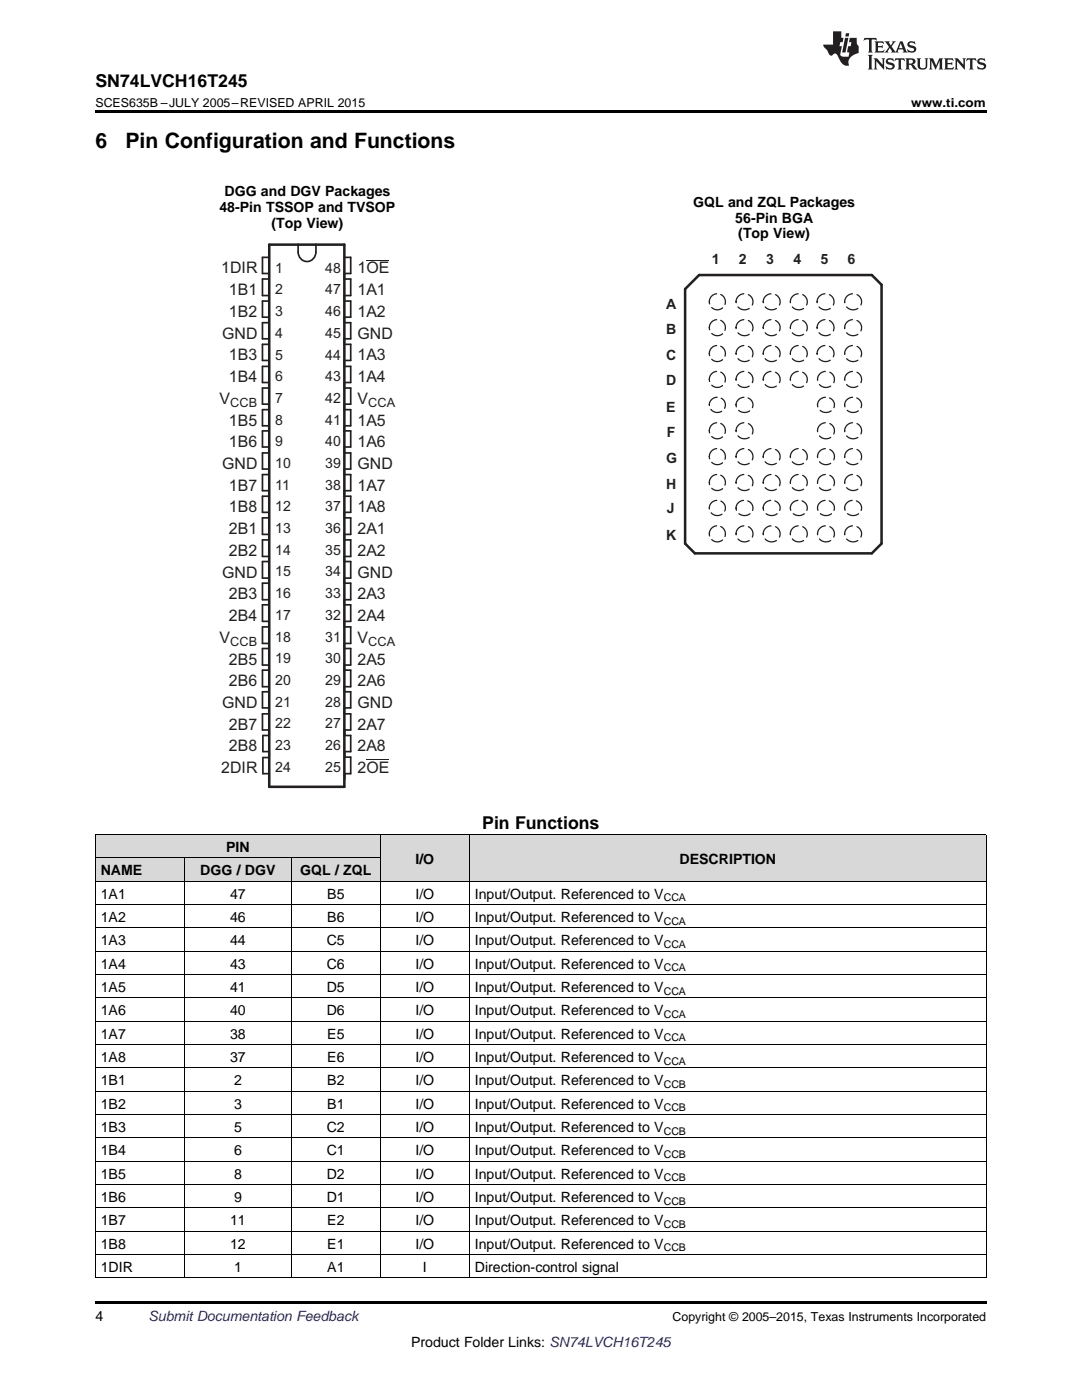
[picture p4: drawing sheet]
<svg xmlns="http://www.w3.org/2000/svg" width="216mm" height="279mm" viewBox="0 0 216 279" stroke-linecap="round" stroke-linejoin="round" font-family="sans-serif">
<g fill="#d8d8d8">
<path d="M19 171.3h17.8v4.6h-17.8z"/>
<path d="M36.8 171.3h21.3v4.6h-21.3z"/>
<path d="M58.1 171.3h17.8v4.6h-17.8z"/>
<path d="M75.9 166.6h17.8v9.3h-17.8z"/>
<path d="M93.7 166.6h103.1v9.3h-103.1z"/>
<path d="M19 166.6h17.8v4.7h-17.8z"/>
<path d="M36.8 166.6h21.3v4.7h-21.3z"/>
<path d="M58.1 166.6h17.8v4.7h-17.8z"/>
</g>
<path d="M19 22h177.8v.5h-177.8zM19 259.7h177.8v.5h-177.8z" fill="#000"/>
<g fill="none" stroke="#000" stroke-width=".2">
<path d="M19 166.6h177.8v88.5M19 175.9h177.8M19 171.2h56.9M19.1 166.6v88.5M36.8 171.2v83.9M58.1 171.2v83.9M75.9 166.6v88.5M93.6 166.6v88.5M19 199.2h177.8M19 194.5h177.8M19 189.8h177.8M19 185.2h177.8"/>
<path d="M19 180.5h177.8M19 217.8h177.8M19 213.1h177.8M19 208.5h177.8M19 203.8h177.8M19 236.4h177.8M19 231.8h177.8M19 227.1h177.8M19 222.4h177.8M19 255h177.8M19 250.4h177.8M19 245.7h177.8"/>
<path d="M19 241.1h177.8"/>
</g>
<path d="M53.6 51.4h-1.2v3.2h1.2v1.1h-1.2v3.3h1.2v1.1h-1.2v3.2h1.2v1.1h-1.2v3.2h1.2v1.1h-1.2v3.2h1.2v1.2h-1.2v3.2h1.2v1.1h-1.2v3.3h1.2v1.1h-1.2v3.2h1.2v1.1M59.5 48.7a3 3 0 0 0 .9 3.2 1.78 1.78 0 0 0 2.6-1.6v-1.6M68.7 51.4h1.3v3.2h-1.3v1.1h1.3v3.3h-1.3v1.1h1.3v3.2h-1.3v1.1h1.3v3.2h-1.3v1.1h1.3v3.2h-1.3v1.2h1.3v3.2h-1.3v1.1h1.3v3.3h-1.3v1.1h1.3v3.2h-1.3v1.1M53.6 86h-1.2v3.2h1.2v1.2h-1.2v3.2h1.2v1.1h-1.2v3.2h1.2v1.1h-1.2v3.2h1.2v1.1h-1.2v3.4h1.2v1.1h-1.2v3.3h1.2v1h-1.2v3.3h1.2v1h-1.2v3.3h1.2v1h-1.2v3.3h1.2v1.1h-1.2v3.3h1.2v1h-1.2v3.3h1.2v1h-1.2v3.3h1.2v1.1h-1.2v3.2h1.2v1.2h-1.2v3.2h1.2v1.1M68.7 86h1.3v3.2h-1.3v1.2h1.3v3.2h-1.3v1.1h1.3v3.2h-1.3v1.1h1.3v3.2h-1.3v1.1h1.3v3.4h-1.3v1.1h1.3v3.3h-1.3v1h1.3v3.3h-1.3v1h1.3v3.3h-1.3v1h1.3v3.3h-1.3v1.1h1.3v3.3h-1.3v1h1.3v3.3h-1.3v1h1.3v3.3h-1.3v1.1h1.3v3.2h-1.3v1.2h1.3v3.2h-1.3v1.1M53.7 145.7v1.1h-1.2v3.2h1.2v1.2h-1.2v3.2h1.2v1.1M68.8 145.6v1.2h1.2v3.2h-1.2v1.1h1.2v3.3h-1.2v1.1" fill="none" stroke="#231f20" stroke-width=".34"/>
<path d="M53.7 48.8h15v108.2h-15zM139.5 54.9h34.5l1.9 1.9v51.7l-1.9 1.9h-35.3l-2-1.9v-50.8z" fill="none" stroke="#231f20" stroke-width=".51"/>
<path d="M73.1 52h4.6M73.1 151.6h4.6" fill="none" stroke="#231f20" stroke-width=".2"/>
<g fill="none" stroke="#231f20" stroke-width=".25" stroke-dasharray="2.4 .8">
<path d="M147.4 79.7a1.6 1.6 0 0 1 2.3 0 1.6 1.6 0 0 1-.2 2.4 1.59 1.59 0 0 1-2.2-.2 1.59 1.59 0 0 1 .1-2.2zM163.6 79.7a1.6 1.6 0 0 1 2.4 0 1.6 1.6 0 0 1-.2 2.4 1.59 1.59 0 0 1-2.2-.2 1.59 1.59 0 0 1 0-2.2zM169.1 79.7a1.6 1.6 0 0 1 2.3 0 1.6 1.6 0 0 1-.2 2.4 1.59 1.59 0 0 1-2.2-.2 1.59 1.59 0 0 1 .1-2.2zM147.4 100.3a1.6 1.6 0 0 1 2.3 0 1.6 1.6 0 0 1-.2 2.3 1.59 1.59 0 0 1-2.2-.1 1.59 1.59 0 0 1 .1-2.2zM152.8 100.3a1.6 1.6 0 0 1 2.4 0 1.6 1.6 0 0 1-.3 2.3 1.59 1.59 0 0 1-2.1-.1 1.59 1.59 0 0 1 0-2.2zM158.2 100.3a1.6 1.6 0 0 1 2.4 0 1.6 1.6 0 0 1-.3 2.3 1.59 1.59 0 0 1-2.1-.1 1.59 1.59 0 0 1 0-2.2zM163.6 100.3a1.6 1.6 0 0 1 2.4 0 1.6 1.6 0 0 1-.2 2.3 1.59 1.59 0 0 1-2.2-.1 1.59 1.59 0 0 1 0-2.2zM169 100.3a1.6 1.6 0 0 1 2.4 0 1.6 1.6 0 0 1-.2 2.3 1.59 1.59 0 0 1-2.2-.1 1.59 1.59 0 0 1 0-2.2z"/>
<circle cx="143.1" cy="70.6" r="1.61"/>
<circle cx="143.1" cy="60.2" r="1.61"/>
<circle cx="143.1" cy="65.4" r="1.61"/>
<circle cx="143.1" cy="75.7" r="1.61"/>
<circle cx="143.1" cy="80.8" r="1.57"/>
<circle cx="143.1" cy="96.3" r="1.61"/>
<circle cx="143.1" cy="91.1" r="1.61"/>
<circle cx="143.1" cy="86" r="1.61"/>
<circle cx="143.1" cy="101.4" r="1.57"/>
<circle cx="143.1" cy="106.5" r="1.61"/>
</g>
<g fill="none" stroke="#231f20" stroke-width=".25" stroke-dasharray="2.5 .9">
<circle cx="148.5" cy="70.6" r="1.65"/>
<circle cx="148.5" cy="65.4" r="1.65"/>
<circle cx="148.5" cy="60.2" r="1.65"/>
<circle cx="148.5" cy="75.7" r="1.65"/>
<circle cx="153.9" cy="70.6" r="1.65"/>
<circle cx="153.9" cy="65.4" r="1.65"/>
<circle cx="153.9" cy="60.2" r="1.65"/>
<circle cx="153.9" cy="75.7" r="1.65"/>
<circle cx="159.4" cy="70.6" r="1.65"/>
<circle cx="159.4" cy="65.4" r="1.65"/>
<circle cx="159.4" cy="60.2" r="1.65"/>
<circle cx="159.4" cy="75.7" r="1.65"/>
<circle cx="164.7" cy="70.6" r="1.65"/>
<circle cx="164.7" cy="65.4" r="1.65"/>
<circle cx="164.7" cy="60.2" r="1.65"/>
<circle cx="164.8" cy="75.7" r="1.65"/>
<circle cx="170.2" cy="70.6" r="1.65"/>
<circle cx="170.2" cy="65.4" r="1.65"/>
<circle cx="170.2" cy="60.2" r="1.65"/>
<circle cx="170.2" cy="75.7" r="1.65"/>
<circle cx="148.5" cy="96.3" r="1.65"/>
<circle cx="148.5" cy="91.1" r="1.65"/>
<circle cx="148.5" cy="86" r="1.65"/>
<circle cx="153.9" cy="96.3" r="1.65"/>
<circle cx="153.9" cy="91.1" r="1.65"/>
<circle cx="159.4" cy="96.3" r="1.65"/>
<circle cx="159.4" cy="91.1" r="1.65"/>
<circle cx="164.8" cy="96.3" r="1.65"/>
<circle cx="164.8" cy="91.1" r="1.65"/>
<circle cx="164.8" cy="86" r="1.65"/>
<circle cx="170.2" cy="96.3" r="1.65"/>
<circle cx="170.2" cy="91.1" r="1.65"/>
<circle cx="170.2" cy="86" r="1.65"/>
<circle cx="148.5" cy="106.5" r="1.65"/>
<circle cx="153.9" cy="106.5" r="1.65"/>
<circle cx="159.4" cy="106.5" r="1.65"/>
<circle cx="164.8" cy="106.5" r="1.65"/>
<circle cx="170.2" cy="106.5" r="1.65"/>
</g>
<g fill="#231f20">
<path d="M172.5 7.6l-.1 .5 .4-.2h.6v.1v2.1l-.2 .4h.9l-.2-.4v-2.1l.1-.1h.5l.5 .2-.2-.5zM174.5 8.3l.2 .3v1.5l-.2 .4h1.8l.2-.6a1.04 1.04 0 0 1-1.3 .2v-.7h.6l.3 .2v-.6l-.3 .2h-.6v-.6l.8-.1 .4 .3-.2-.5zM176.5 8.3l.9 1.1-.9 1.1h.8l-.2-.2 .4-.7 .5 .7-.2 .2h1.5l-.2-.2 .2-.4h.9l.1 .4-.2 .2h1l-.3-.3-.7-1.9h-.5l-.9 2-.8-1 .9-1h-.8l.1 .3-.4 .5-.3-.6 .1-.2zM179.7 8.6l.4 1h-.7zM181.3 8.4a.63 .63 0 0 0-.2 .7 .63 .63 0 0 0 .6 .4l.6 .2 .1 .2a.75 .75 0 0 1-.7 .4 .75 .75 0 0 1-.6-.5l.1 .7 .1-.1a1.11 1.11 0 0 0 1.5-.6 1.13 1.13 0 0 0-1.2-.8l-.1-.4a1.04 1.04 0 0 1 1.2 .2l-.2-.5-.2 .1-.4-.2zM173.2 10.9l.2 .4v2.2l-.2 .4h1l-.3-.4v-2.2l.3-.4zM174.3 11.6l.3 .4v1.5l-.3 .4h.8l-.2-.4v-1.3l1.5 1.7v-1.9l.2-.4h-.7l.2 .4v.9l-1.1-1.3zM177 11.8a.62 .62 0 0 0-.2 .7 .62 .62 0 0 0 .6 .4l.6 .1 .1 .3a.76 .76 0 0 1-.7 .3 .76 .76 0 0 1-.7-.4l.2 .7 .1-.1a1.11 1.11 0 0 0 1.5-.6 1.13 1.13 0 0 0-1.2-.8l-.1-.4a1.04 1.04 0 0 1 1.2 .2l-.2-.6-.2 .1-.5-.1zM178.7 11.6l-.2 .6a.61 .61 0 0 1 .8-.3v1.6l-.2 .4h.9l-.2-.4v-1.6a.63 .63 0 0 1 .7 .3l-.1-.6zM180.6 11.6l.3 .4v1.5l-.3 .4h1l-.2-.2-.1-.8 .6 .2a.76 .76 0 0 0 1.2 .7l-1-1a.58 .58 0 0 0 .6-.5 .58 .58 0 0 0-.5-.6zM181.4 11.9h.1a.45 .45 0 0 1 .5 .1 .45 .45 0 0 1 .1 .5l-.8 .2zM182.9 11.6l.2 .2a2.17 2.17 0 0 0 .3 1.9 .99 .99 0 0 0 1.6-.6v-1.1l.2-.4h-.7l.2 .2a1.92 1.92 0 0 1-.2 1.8 .6 .6 0 0 1-.9-.5v-1.1l.2-.4zM185.4 11.6l.2 .4v1.5l-.2 .4h.7l-.2-.4v-1.4l.8 1.8 .8-1.8v1.4l-.2 .4h.9l-.2-.4v-1.5l.2-.4h-.8l-.6 1.5-.6-1.5zM188.4 11.6l.2 .4v1.5l-.2 .4h1.8l.1-.6a1.04 1.04 0 0 1-1.2 .1v-.6h.5l.4 .2v-.6l-.4 .2h-.5v-.7h.8l.3 .3-.1-.6zM190.5 11.6l.2 .4v1.5l-.2 .4h.7l-.2-.4v-1.3l1.5 1.7v-1.9l.2-.4h-.7l.2 .4v.9l-1.1-1.3zM192.9 11.6l-.1 .6a.61 .61 0 0 1 .7-.3l.1 1.6-.3 .4h1l-.3-.4 .1-1.6a.63 .63 0 0 1 .7 .3l-.1-.6zM195.2 11.8a.62 .62 0 0 0-.2 .7 .62 .62 0 0 0 .6 .4l.6 .1 .1 .3a.76 .76 0 0 1-.7 .3 .76 .76 0 0 1-.6-.4l.1 .7 .1-.1a1.11 1.11 0 0 0 1.6-.6 1.13 1.13 0 0 0-1.3-.8l-.1-.4a1.04 1.04 0 0 1 1.2 .2l-.1-.6-.2 .1-.5-.1z"/>
<path d="M166.2 6.3v2.6h-1.9v.4l.8 .9a.91 .91 0 0 0 1 .8 .56 .56 0 0 1 .5-.3 .56 .56 0 0 1 .5 .3l.4 .8a1.53 1.53 0 0 0 1.9 1.2 1.54 1.54 0 0 1 1-2.1l.9-.3v-1.4a1.52 1.52 0 0 1-.4-1.6h-1.3l-.2 .8h.5l-.2 .8h-.5l-.1 1v.2l.4 .1-.2 .8a1.93 1.93 0 0 1-1.6-.3l.3-1.8h-.5l.2-.8h.4l.2-.8h-.4v-1.3zM168.6 7.6l-.6 2.9h.7l.6-2.9zM168.8 6.6l-.1 .7h.6l.2-.7z"/>
</g>
<g font-size="4.2">
<text x="19" y="29.6">6</text>
<text x="25" y="29.6">Pin Configuration and Functions</text>
</g>
<g font-size="3.5">
<text x="19" y="17.3">SN74LVCH16T245</text>
<text x="96.2" y="165.3">Pin Functions</text>
</g>
<g font-size="3.2" fill="#231f20">
<text x="44.2" y="54.6">1DIR</text>
<text x="45.7" y="58.9">1B1</text>
<text x="71.3" y="54.6">1OE</text>
<text x="71.3" y="58.9">1A1</text>
<text x="45.7" y="63.3">1B2</text>
<text x="71.3" y="63.3">1A2</text>
<text x="44.3" y="67.6">GND</text>
<text x="45.7" y="71.9">1B3</text>
<text x="71.3" y="67.6">GND</text>
<text x="71.3" y="71.9">1A3</text>
<text x="45.7" y="76.3">1B4</text>
<text x="71.3" y="76.3">1A4</text>
<text x="43.8" y="80.6">V</text>
<text x="71.3" y="80.6">V</text>
<text x="45.7" y="85">1B5</text>
<text x="45.7" y="89.3">1B6</text>
<text x="71.3" y="85">1A5</text>
<text x="71.3" y="89.3">1A6</text>
<text x="44.3" y="93.6">GND</text>
<text x="71.3" y="93.6">GND</text>
<text x="45.7" y="97.9">1B7</text>
<text x="71.3" y="97.9">1A7</text>
<text x="45.7" y="102.2">1B8</text>
<text x="45.7" y="106.6">2B1</text>
<text x="71.3" y="102.2">1A8</text>
<text x="71.3" y="106.6">2A1</text>
<text x="45.7" y="111">2B2</text>
<text x="71.3" y="111">2A2</text>
<text x="44.3" y="115.3">GND</text>
<text x="45.7" y="119.6">2B3</text>
<text x="71.3" y="115.3">GND</text>
<text x="71.3" y="119.6">2A3</text>
<text x="45.7" y="123.9">2B4</text>
<text x="71.3" y="123.9">2A4</text>
<text x="43.8" y="128.2">V</text>
<text x="71.3" y="128.2">V</text>
<text x="45.7" y="132.6">2B5</text>
<text x="45.7" y="137">2B6</text>
<text x="71.3" y="132.6">2A5</text>
<text x="71.3" y="137">2A6</text>
<text x="44.3" y="141.3">GND</text>
<text x="71.3" y="141.3">GND</text>
<text x="45.7" y="145.6">2B7</text>
<text x="45.7" y="149.9">2B8</text>
<text x="71.3" y="145.6">2A7</text>
<text x="71.3" y="149.9">2A8</text>
<text x="44.2" y="154.2">2DIR</text>
<text x="71.3" y="154.2">2OE</text>
</g>
<g font-size="2.8">
<text x="44.8" y="39.1">DGG and DGV Packages</text>
<text x="138.3" y="41.2">GQL and ZQL Packages</text>
<text x="43.8" y="42.3">48-Pin TSSOP and TVSOP</text>
<text x="54.2" y="45.4">(Top View)</text>
<text x="146.7" y="44.4">56-Pin BGA</text>
<text x="147.3" y="47.6">(Top View)</text>
<text x="45.1" y="170">PIN</text>
<text x="82.9" y="172.3">I/O</text>
<text x="135.6" y="172.3">DESCRIPTION</text>
<text x="20.1" y="174.7">NAME</text>
<text x="20.1" y="179.3">1A1</text>
<text x="40" y="174.7">DGG / DGV</text>
<text x="45.9" y="179.3">47</text>
<text x="59.9" y="174.7">GQL / ZQL</text>
<text x="65.3" y="179.3">B5</text>
<text x="82.9" y="179.3">I/O</text>
<text x="94.8" y="179.3">Input/Output. Referenced to V</text>
<text x="20.1" y="184">1A2</text>
<text x="45.9" y="184">46</text>
<text x="65.3" y="184">B6</text>
<text x="82.9" y="184">I/O</text>
<text x="94.8" y="184">Input/Output. Referenced to V</text>
<text x="20.1" y="188.6">1A3</text>
<text x="45.9" y="188.6">44</text>
<text x="65.2" y="188.6">C5</text>
<text x="82.9" y="188.6">I/O</text>
<text x="94.8" y="188.6">Input/Output. Referenced to V</text>
<text x="20.1" y="193.3">1A4</text>
<text x="20.1" y="197.9">1A5</text>
<text x="45.9" y="193.3">43</text>
<text x="45.9" y="197.9">41</text>
<text x="65.2" y="193.3">C6</text>
<text x="65.2" y="197.9">D5</text>
<text x="82.9" y="193.3">I/O</text>
<text x="82.9" y="197.9">I/O</text>
<text x="94.8" y="193.3">Input/Output. Referenced to V</text>
<text x="94.8" y="197.9">Input/Output. Referenced to V</text>
<text x="20.1" y="202.6">1A6</text>
<text x="45.9" y="202.6">40</text>
<text x="65.2" y="202.6">D6</text>
<text x="82.9" y="202.6">I/O</text>
<text x="94.8" y="202.6">Input/Output. Referenced to V</text>
<text x="20.1" y="207.3">1A7</text>
<text x="45.9" y="207.3">38</text>
<text x="65.3" y="207.3">E5</text>
<text x="82.9" y="207.3">I/O</text>
<text x="94.8" y="207.3">Input/Output. Referenced to V</text>
<text x="20.1" y="211.9">1A8</text>
<text x="45.9" y="211.9">37</text>
<text x="65.3" y="211.9">E6</text>
<text x="82.9" y="211.9">I/O</text>
<text x="94.8" y="211.9">Input/Output. Referenced to V</text>
<text x="20.1" y="216.6">1B1</text>
<text x="20.1" y="221.2">1B2</text>
<text x="46.7" y="216.6">2</text>
<text x="46.7" y="221.2">3</text>
<text x="65.3" y="216.6">B2</text>
<text x="65.3" y="221.2">B1</text>
<text x="82.9" y="216.6">I/O</text>
<text x="82.9" y="221.2">I/O</text>
<text x="94.8" y="216.6">Input/Output. Referenced to V</text>
<text x="94.8" y="221.2">Input/Output. Referenced to V</text>
<text x="20.1" y="225.9">1B3</text>
<text x="46.7" y="225.9">5</text>
<text x="65.2" y="225.9">C2</text>
<text x="82.9" y="225.9">I/O</text>
<text x="94.8" y="225.9">Input/Output. Referenced to V</text>
<text x="20.1" y="230.5">1B4</text>
<text x="46.7" y="230.5">6</text>
<text x="65.2" y="230.5">C1</text>
<text x="82.9" y="230.5">I/O</text>
<text x="94.8" y="230.5">Input/Output. Referenced to V</text>
<text x="20.1" y="235.2">1B5</text>
<text x="20.1" y="239.9">1B6</text>
<text x="46.7" y="235.2">8</text>
<text x="46.7" y="239.9">9</text>
<text x="65.2" y="235.2">D2</text>
<text x="65.2" y="239.9">D1</text>
<text x="82.9" y="235.2">I/O</text>
<text x="82.9" y="239.9">I/O</text>
<text x="94.8" y="235.2">Input/Output. Referenced to V</text>
<text x="94.8" y="239.9">Input/Output. Referenced to V</text>
<text x="20.1" y="244.5">1B7</text>
<text x="45.9" y="244.5">11</text>
<text x="65.3" y="244.5">E2</text>
<text x="82.9" y="244.5">I/O</text>
<text x="94.8" y="244.5">Input/Output. Referenced to V</text>
<text x="20.1" y="249.2">1B8</text>
<text x="45.9" y="249.2">12</text>
<text x="65.3" y="249.2">E1</text>
<text x="82.9" y="249.2">I/O</text>
<text x="94.8" y="249.2">Input/Output. Referenced to V</text>
<text x="20.1" y="253.8">1DIR</text>
<text x="46.7" y="253.8">1</text>
<text x="65.3" y="253.8">A1</text>
<text x="84.4" y="253.8">I</text>
<text x="94.8" y="253.8">Direction-control signal</text>
<text x="19" y="263.6">4</text>
<text x="82" y="268.9">Product Folder Links: SN74LVCH16T245</text>
</g>
<g font-size="2.8" fill="#231f20">
<text x="142" y="52.7">1</text>
<text x="147.5" y="52.7">2</text>
<text x="152.9" y="52.7">3</text>
<text x="158.3" y="52.7">4</text>
<text x="163.7" y="52.7">5</text>
<text x="169.1" y="52.7">6</text>
<text x="54.9" y="54.4">1</text>
<text x="54.9" y="58.7">2</text>
<text x="64.9" y="54.4">48</text>
<text x="64.9" y="58.7">47</text>
<text x="54.9" y="63">3</text>
<text x="64.9" y="63">46</text>
<text x="132.9" y="61.7">A</text>
<text x="54.9" y="67.4">4</text>
<text x="54.9" y="71.8">5</text>
<text x="64.9" y="67.5">45</text>
<text x="64.9" y="71.8">44</text>
<text x="132.9" y="71.8">C</text>
<text x="132.9" y="66.7">B</text>
<text x="54.9" y="76.1">6</text>
<text x="64.9" y="76.1">43</text>
<text x="132.9" y="76.9">D</text>
<text x="54.9" y="80.4">7</text>
<text x="64.9" y="80.4">42</text>
<text x="132.9" y="82.3">E</text>
<text x="54.9" y="84.7">8</text>
<text x="54.9" y="89">9</text>
<text x="64.9" y="84.7">41</text>
<text x="64.9" y="89">40</text>
<text x="133.1" y="87.2">F</text>
<text x="54.9" y="93.4">10</text>
<text x="64.9" y="93.4">39</text>
<text x="132.9" y="92.5">G</text>
<text x="54.9" y="97.8">11</text>
<text x="64.9" y="97.8">38</text>
<text x="132.9" y="97.6">H</text>
<text x="54.9" y="102.1">12</text>
<text x="54.9" y="106.4">13</text>
<text x="64.9" y="102.1">37</text>
<text x="64.9" y="106.4">36</text>
<text x="132.9" y="107.7">K</text>
<text x="133.1" y="102.5">J</text>
<text x="54.9" y="110.7">14</text>
<text x="64.9" y="110.7">35</text>
<text x="54.9" y="115">15</text>
<text x="54.9" y="119.4">16</text>
<text x="64.9" y="115">34</text>
<text x="64.9" y="119.4">33</text>
<text x="54.9" y="123.7">17</text>
<text x="64.9" y="123.7">32</text>
<text x="54.9" y="128.1">18</text>
<text x="64.9" y="128.1">31</text>
<text x="54.9" y="132.4">19</text>
<text x="54.9" y="136.7">20</text>
<text x="64.9" y="132.4">30</text>
<text x="64.9" y="136.7">29</text>
<text x="54.9" y="141">21</text>
<text x="64.9" y="141">28</text>
<text x="54.9" y="145.3">22</text>
<text x="54.9" y="149.7">23</text>
<text x="64.9" y="145.3">27</text>
<text x="64.9" y="149.7">26</text>
<text x="54.9" y="154">24</text>
<text x="64.9" y="154">25</text>
</g>
<text font-size="2.8" fill="#0000c8" x="29.6" y="263.6">Submit Documentation Feedback</text>
<g font-size="2.5">
<text x="19" y="21.4">SCES635B –JULY 2005–REVISED APRIL 2015</text>
<text x="181.8" y="21.4">www.ti.com</text>
<text x="134.2" y="263.6">Copyright © 2005–2015, Texas Instruments Incorporated</text>
</g>
<g font-size="2.5" fill="#231f20">
<text x="45.9" y="81.3">CCB</text>
<text x="73.5" y="81.3">CCA</text>
<text x="45.9" y="128.9">CCB</text>
<text x="73.5" y="128.9">CCA</text>
</g>
<g font-size="2.1">
<text x="132.4" y="179.9">CCA</text>
<text x="132.4" y="184.5">CCA</text>
<text x="132.4" y="189.2">CCA</text>
<text x="132.4" y="193.9">CCA</text>
<text x="132.4" y="198.5">CCA</text>
<text x="132.4" y="203.2">CCA</text>
<text x="132.4" y="207.8">CCA</text>
<text x="132.4" y="212.5">CCA</text>
<text x="132.4" y="217.1">CCB</text>
<text x="132.4" y="221.8">CCB</text>
<text x="132.4" y="226.4">CCB</text>
<text x="132.4" y="231.1">CCB</text>
<text x="132.4" y="235.8">CCB</text>
<text x="132.4" y="240.4">CCB</text>
<text x="132.4" y="245.1">CCB</text>
<text x="132.4" y="249.7">CCB</text>
</g>
</svg>
